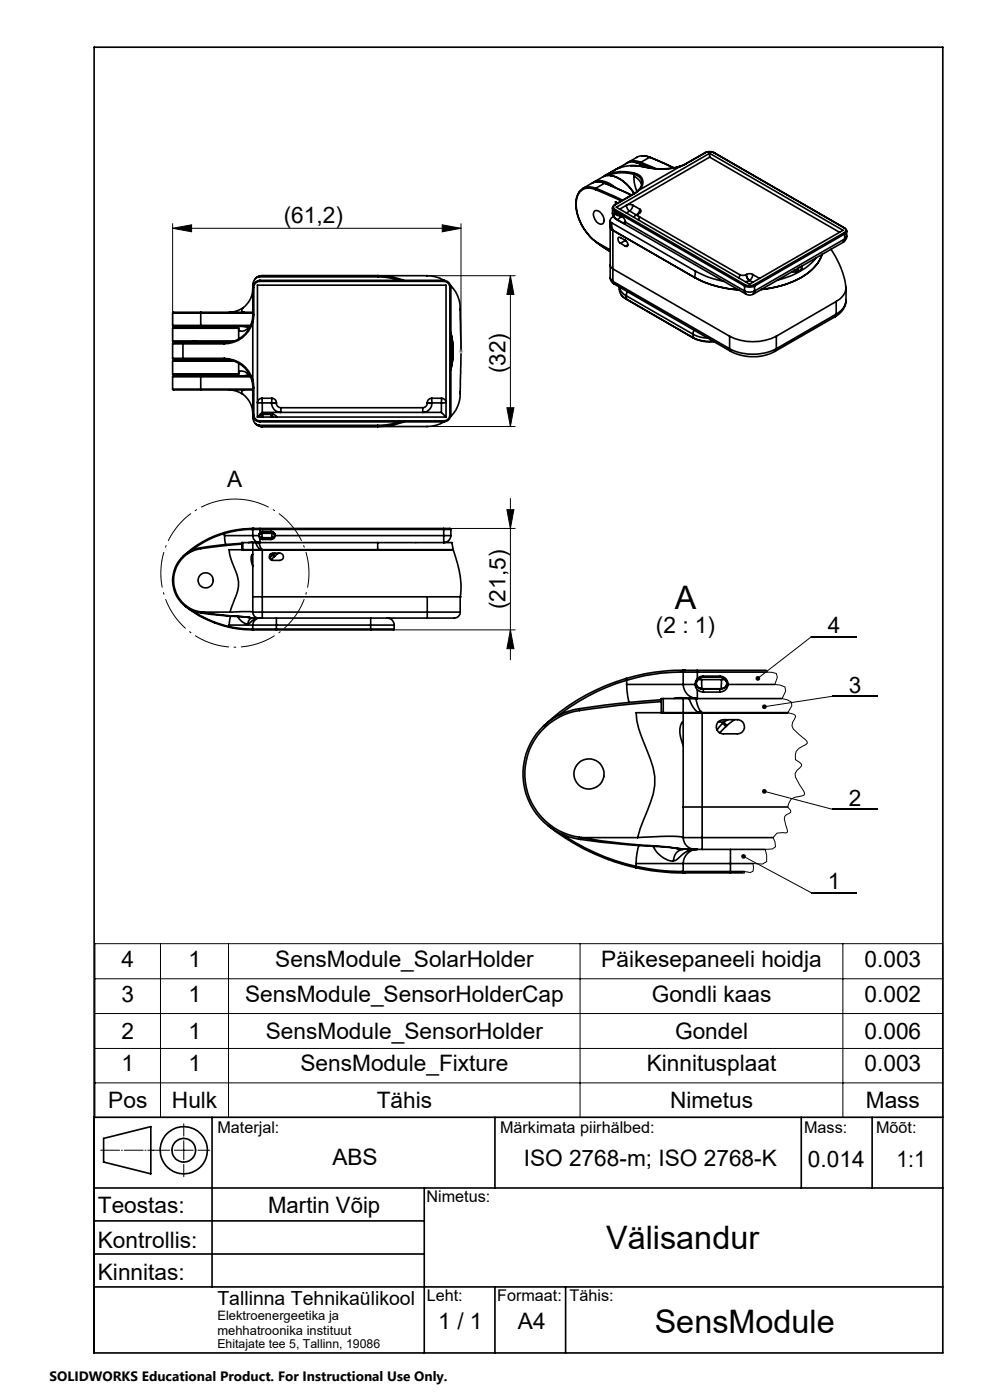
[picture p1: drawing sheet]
<svg xmlns="http://www.w3.org/2000/svg" width="210mm" height="297mm" viewBox="0 0 210 297" stroke-linecap="round" stroke-linejoin="round" font-family="sans-serif">
<g fill="none" stroke="#000" stroke-width=".35">
<path d="M20 10h180v277h-180zM125.7 38.8a3.7 3.7 0 0 1 4.6 .8l.2 .2M125.9 38.7l1.9-1.1a3.7 3.7 0 0 1 4.1 .7l1.5 1.3 1.1 1.5M126.4 39.9l-.1 .3M126.4 39.9a2.84 2.84 0 0 0-3.6 .9M126.4 39.9l5.6 2.6M126.6 38.6h1l.7 .3M126.9 38.5l1.2 .2 1.5 .7M128.2 38.9a3.2 3.2 0 0 0-2.7 0l-1.9 1.1M128.2 38.9l5.7 2.5M128.2 38.9h.1M128.2 38.9l-1.8 1"/>
<path d="M128.3 38.9l5.6 2.5M128.3 37.2v.2M128.3 37.2l-.2 .2M129.6 37.2a7.6 7.6 0 0 1 4.9 3.8M130.5 36l-2.3 1.3M130.5 36l-2.2 1.2M131.7 35.5l-1 .4M133.8 35.1l3 .3M134.4 37a1.9 1.9 0 0 1 1.7 1.3 1.9 1.9 0 0 1-.7 2.1M134.4 37.3l1.2 1 .5 1M134.4 37.3l.1 1.5 .6 1.8M134.4 37a8.5 8.5 0 0 0-5.5 .2"/>
<path d="M134.4 37v.3M134.5 34.4l-1.3 .1-2.3 1.3M134.5 34.4l1.1 .3 1.2 .7M134.5 34.4l1.4 .4 1.1 .7M134.5 36.7l-.1 .3M134.5 36.7a2.01 2.01 0 0 1 1.8 1.5 2.01 2.01 0 0 1-.8 2.2M134.5 36.7a8.8 8.8 0 0 0-6.2 .5M134.7 34.4l1.2 .3M135.9 34.7l2.2 1M136 34.4l-.1 .3M136 34.4a2.97 2.97 0 0 0-3 .2M136 34.4l3 1.4"/>
<path d="M136.2 33.1h1l.7 .3M136.7 35.5a8.8 8.8 0 0 0-6.2 .5M136.8 35.4l-.1 .1M136.8 35.4v.1M137.8 33.4a2.86 2.86 0 0 0-2.8 0l-1.8 1.1M137.8 33.4l5 2.2M137.8 33.4h.1M137.8 33.4l-1.8 1M137.9 33.4l5 2.2M144.2 35.3a14.6 14.6 0 0 1-7.4 .2M144.2 35.3h.1M144.3 35.3a14.7 14.7 0 0 1-7.6 .2"/>
<path d="M144.3 35.3l-8.8 5.1M145.5 34.7l-1.3 .6M145.5 34.7h.1M145.5 34.7l-1.2 .6M149.5 32.4a2.24 2.24 0 0 1 2.1 0M149.5 32.4h.1M149.5 32.4l-4 2.3M149.6 32.4a2.09 2.09 0 0 1 1.8 0M149.6 32.4l-4.1 2.3M150.5 33.3l-17.6 10.2M150.5 33.3l27.6 16M150.5 32.5v.8"/>
<path d="M151.4 32.4h.2M151.4 32.4l27.6 15.9M151.6 32.4l27.5 15.9M54.2 59.1l-.3 .4-.3 .8v6.4M55 58.7l-.8 .4M55 58.7h25.1M55.1 59.7a1.33 1.33 0 0 0-1.3 1.3M55.1 59.5a1.3 1.3 0 0 0-1.4 1.5h.1M55.1 59.5v.2M55.1 59.7h39M55.1 59.5h39M55.3 58.5l-1.1 .6"/>
<path d="M55.3 58.5h.2M55.5 58.5l-.5 .2M55.6 58.5h-.1M55.6 58.5h-.3M55.6 58.5l-.7 .1-.7 .5M55.6 58.5h24.5M80.1 58.5h9.2a9.4 9.4 0 0 1 5 1M80.1 58.7l1.8 .1 3 .7M80.1 58.5l2.7 .2 2.9 .8M80.1 58.5v.2M94.1 59.7a1.33 1.33 0 0 1 1.3 1.3M94.1 59.5v.2"/>
<path d="M94.1 59.5a1.57 1.57 0 0 1 1.5 1.5M122.8 40.8a6.5 6.5 0 0 0 .2 6.1 11.2 11.2 0 0 0 3.3 4.4M126 44.9a1.16 1.16 0 0 1 1.7 .6 1.39 1.39 0 0 1 0 2 1.93 1.93 0 0 1-1.8-2.2zM126.3 51.2l.1 .1M126.3 40.2a2.68 2.68 0 0 0-4 2.3 10.2 10.2 0 0 0 4 8.7M126.3 40.2l5.5 2.4M126.3 51.2v.1M126.3 51.3l.1 .1M126.4 51.3l2.7 1.8M126.4 51.3v.1M126.4 51.3l3 1.7M126.4 51.4l2.7 1.8"/>
<path d="M129.1 53.1l.3 .3M129.4 58.9a1.62 1.62 0 0 0 .9 1.4M129.4 46.8l.4 .5M129.4 46.8l.4 1.9M129.4 56.2l.2 .5 .4 .3M129.4 58.9l.2 .4 .4 .4M129.4 46.8v12.1M129.8 47.3l.1 1.3M129.8 47.3l17.7 10.2M129.8 48.7l-.4-.7 .2 .5 .4 .4M129.8 48.7l.2 .2M129.9 45.2a1.64 1.64 0 0 0 .8 1.3"/>
<path d="M129.9 48.6l-.1 .1M129.9 44.1l.5 .6M129.9 45.2l.3 .5M129.9 44.1v1.1M129.9 48.6l.1 .3M130 48.9v8.1M130 59.7l.3 .6M130 48.9l17.4 10M130 57l24.8 14.3M130 59.7l24.8 14.3M130 57v2.7M130.1 45.9l-.5 .4-.2 .5"/>
<path d="M130.2 45.7l.3 .5M130.4 45.3h.3l1.5 .8 .4 .6 .1 .4M130.4 45.3l-.2 .4M130.4 44.7l27.5 16M130.4 44.7v.6M130.4 43.4l-.3 .3-.2 .4M130.4 43.4h.1M130.5 46.2l.5 .4M130.5 46.2l.2 .3M130.5 43.4a.55 .55 0 0 0-.4 .6 .55 .55 0 0 0 .4 .5M130.5 44.5l-.1 .2M130.5 44.5l27.6 15.9"/>
<path d="M130.6 45.4l.4 .3 .6 .1M130.6 42.8l.4 .3M130.6 42.8v.5M130.6 45.3h.1l-.1 .1M130.6 45.3v.1M130.6 45.3h.1M130.7 46.5l27.6 15.9M130.7 44l19.8-11.5 28.3 16.4-19.8 11.4zM131 46.6l1.2 .7M131.6 51.6l1.1 .6M131.8 45.9l-.8 .7M132.6 47l-.4 .3"/>
<path d="M132.7 47.1l-.1 .3-.4-.1M132.7 51a.86 .86 0 0 1 .3 1.3l-.3-.1M132.7 51l-1.4-.7a.84 .84 0 0 0 .3 1.3M132.7 47.1l25.2 14.6M132.7 51l-1.1 .6M132.9 43.5l.4-.1 .9 .1M132.9 43.5a1.45 1.45 0 0 0 .7 1.3M132.9 43.5l-1.5 .9M133.2 51.9l-.5 .3M133.6 44.8l1.4 .8M133.6 44.8l-.7 .4M134.2 43.5l-.1 .6-.5 .7"/>
<path d="M134.2 43.5l1.5 .9M134.5 41.1h.1M134.5 41.1l-4.1 2.3M134.6 41.1l-4.1 2.3M134.9 45.6l-.5 .5M134.9 45.6h.1M135 45.6l.4 .1zM135.4 45.6l-.1 .2M135.4 40.4l-.9 .7M135.5 40.4l-.9 .7M135.5 40.4h-.1M135.6 46l-.2 .7"/>
<path d="M135.6 46l21.3 12.3M135.7 44.4a.49 .49 0 0 1 .3 .5 .49 .49 0 0 1-.5 .4l-.1 .4 .2 .3M135.7 44.4a1.52 1.52 0 0 1-.7 1.2M147.4 58.9a23.1 23.1 0 0 0 9.3 2.6 22 22 0 0 1-9.3-2.6zM147.5 57.5l2.6 1.2 3.5 1M147.5 57.5l-.1 1.4M156.9 58.3l.5 .1 .9-.1M156.9 58.3l-.2 .7M158.3 58.3a1.6 1.6 0 0 0 .7 1.2M158.3 58.2a1.36 1.36 0 0 1 1.4 0M158.3 58.2l.1 .6 .6 .7M158.3 58.2v.1"/>
<path d="M159 59.5l-.9 .3M159 59.5h.1M159 59.5l.7 .4M159.7 58.2a1.45 1.45 0 0 1-.7 1.3M159.7 58.2l1.4 .9M168.3 57.4l.8 .2M168.5 57.4l.7 .2M169.2 56.9l.2 .4-.3 .3M169.8 56.6l.3 .4M170.1 56.4a1.1 1.1 0 0 1-1.3 1.3h-.9M173.1 54.7a14.8 14.8 0 0 1-8.2 4.7M174.4 53.9a10.5 10.5 0 0 1-6.6 6l-3.9 1.2-2.4 .3a20.4 20.4 0 0 0 9.8-3.4 7.9 7.9 0 0 0 3.1-4"/>
<path d="M176.3 52.9a18.6 18.6 0 0 1 3.2 8.2 3.6 3.6 0 0 1-2.1 2.9M178.9 51.4l-19.1 11M179 48.3a.57 .57 0 0 1 .4 .6 .57 .57 0 0 1-.4 .5M179 49.4l.2 .2M179 48.3h.1M179 49.4l-19.1 11M179.1 48.3l.3 .2 .2 .5M179.2 50.7l-.3 .7M179.2 49.6l-19.1 11.1M179.2 50.7l-19.1 11M179.2 49.6v1.1M179.6 50.1a1.64 1.64 0 0 1-.7 1.3"/>
<path d="M179.6 49l-.4 .6M179.6 50.1l-.4 .6M179.6 49v1.1M36.6 76l.2 .2h2.1M36.6 69l.2 .2h5.8M36.6 72.4l.1 .1h12.6M36.6 79.3l.1 .2h13.7M36.6 73h2.2M36.6 76h2.2M36.6 66.4h6M36.6 69h6M36.6 79.9h6"/>
<path d="M36.6 69.6h14M36.6 72.4h13.1M36.6 79.3h14M36.6 76.6h13.1M36.6 66.4v2.6M36.6 69.6v2.8M36.6 73v3M36.6 76.6v2.7M36.6 79.9v2.6M38.8 73h8.8M38.8 76h8.8M38.8 76l.1 .2"/>
<path d="M38.8 73v3M38.9 72.7h-2.1l-.2 .3M38.9 72.7h8.7M38.9 72.7l-.1 .3M38.9 76.2h8.7M40.7 72.5l2.9 .2M42.6 72.6l.9 .1M42.6 66.4h11M42.6 69v.2M42.6 79.9h10.6M42.6 69h10.6M42.6 66.4v2.6"/>
<path d="M42.6 79.9v2.6M42.6 66.2h-5.8l-.2 .2M42.6 79.7h-5.8l-.2 .2M42.6 66.2v.2M42.6 66.2h9.2M42.6 79.7v.2M42.6 79.7h10.5M42.6 69.2h10.5M43.5 76.2l-.9 .2M43.6 76.2l-2.9 .3M47.6 76v.2M47.6 76a6.3 6.3 0 0 1 6 4.7"/>
<path d="M47.6 72.7v.3M47.6 76.2a6.1 6.1 0 0 1 5.8 4.5M48.6 79.5l1.6 .2M49.3 76.5h-12.5l-.2 .1M50 79.5l.5 .2M50.2 69.2l-1.6 .3M50.4 69.5h-13.7l-.1 .1M50.4 69.5l.2 .1M50.4 69.5l.2 .2M50.5 69.2l-.5 .3M50.6 69.6v.1M50.6 79.3l-.2 .2"/>
<path d="M50.6 79.3h.1M50.6 70.1h.1M50.6 69.7v2.2M50.6 77v2.3M50.6 70l.1 .1M50.7 78.8l-.1 .1M50.7 78.8h.1a1.91 1.91 0 0 1 1.9 .6M50.7 78.8l-.1 .2M51.5 65.3l-.1 .1a5.3 5.3 0 0 1-2.8 .8M51.5 65.3a.5 .5 0 0 0-.2 .6 .5 .5 0 0 0 .5 .3M51.6 69.2l.5 .1 .7 .4M51.8 66.2h1.8"/>
<path d="M52.7 69.6a1.68 1.68 0 0 1-1.7 .6l-.3-.1M52.8 79.3l-.6 .4h-.6M53.4 68.3h.2M53.4 68.3a6.1 6.1 0 0 1-5.8 4.4M53.6 68.3a6.3 6.3 0 0 1-6 4.7M53.6 66.7h.2M53.6 66.7l-.2 1.6M53.6 61.2a5.1 5.1 0 0 1-2.1 4.1M53.6 68.3v12.4M53.8 66.7l-.2 1.6M53.8 61v5.7M95.4 61h.2"/>
<path d="M95.4 61v27M95.5 60.5a8 8 0 0 1 2.1 6.8l.2 5.6-.2 9a8.1 8.1 0 0 1-2 6.5l-.1 .1M95.6 71.8l.2 2.2-.2 3.2M95.6 70.5a16.2 16.2 0 0 1 0 8M95.6 70.6a15.6 15.6 0 0 1 0 7.8M95.6 61v27M130.3 60.3l24.7 14.2M131.8 62.6l1.1 .9M132.9 62.8l-1.1-1-.4-.9a2.47 2.47 0 0 0 1.5 2.5M132.9 63.4v.1M132.9 62.8l14.1 8.1M132.9 63.4l14.1 8.2"/>
<path d="M132.9 62.8v.6M132.9 63.5l14.1 8.2M133.1 61.9l-.2 .9M147 71.7a7.6 7.6 0 0 0 4.4 .8M147 70.9l1.6 .6 1.6 .3M147 71.6a7.8 7.8 0 0 0 4.3 .8M147 71.6v.1M147 70.9v.7M147.2 70l-.2 .9M154.8 71.3a11.1 11.1 0 0 0 9.9 0M154.8 74a11.1 11.1 0 0 0 9.9 0M154.8 74l.2 .5"/>
<path d="M154.8 71.3v2.7M155 74.5a10.3 10.3 0 0 0 9.4 0M157.9 60.7a2.39 2.39 0 0 0 2.2 0M157.9 61.7a2.39 2.39 0 0 0 2.2 0M157.9 61.7l.1 .5 .3 .2M157.9 60.7v1M158.1 60.4l-.2 .3M158.1 60.4a2.09 2.09 0 0 0 1.8 0M158.3 62.4a1.46 1.46 0 0 0 1.5 0M159.9 60.4l.2 .3M160.1 61.7l-.3 .7M160.1 60.7v1"/>
<path d="M164.7 74l-.3 .5M164.7 71.3v2.7M177.1 67.2l-12.7 7.3M177.4 66.6l-.3 .6M177.4 64l-12.7 7.3M177.4 64v2.6M177.4 66.6l-12.7 7.4M179.4 63.7a4 4 0 0 1-2.3 3.5M179.5 61.1v2.7a3.6 3.6 0 0 1-2.1 2.8M36.6 82.5l.2 .2h5.8M36.6 82.5h6M42.6 82.5v.2"/>
<path d="M42.6 82.5h11M42.6 82.7h9.2M48.6 82.7a5 5 0 0 1 2.9 .9M51.5 83.6a5.1 5.1 0 0 1 2.1 4.1M51.8 82.7a.5 .5 0 0 0-.5 .4 .5 .5 0 0 0 .2 .5M51.8 82.7h1.8M53.4 80.7l.2 1.5M53.6 80.7h-.2M53.6 80.7l.2 1.5M53.6 82.2h.2M53.6 82.2v6.5l.3 .8 .3 .4M53.8 88a1.33 1.33 0 0 0 1.3 1.3"/>
<path d="M53.8 88h-.1a1.25 1.25 0 0 0 1.4 1.5M53.8 82.2v5.8M54.2 89.9l.8 .3M54.2 89.9l1.1 .5M54.2 89.9l.7 .5 .7 .1M54.6 88.5v-28h40v28M54.6 88.5h40M55 90.2l.5 .2M55 90.2h25.1M55.1 89.3v.2M55.1 89.3h39M55.1 89.5h39"/>
<path d="M55.3 87.8l-.7 .7M55.3 87.8l.2 .3M55.3 90.4h.2M55.3 90.4l.3 .1M55.5 90.4l.1 .1M55.5 88.1l-.2 .4M55.6 84.5a.79 .79 0 0 0-.9 .9l.9 .1M55.6 84.5v1M55.6 84.5h2.1M55.6 87.5l-.3 .3M55.6 85.5v2M55.6 87.5h38"/>
<path d="M55.6 85.5h2M55.6 90.5h24.5M55.7 87.9l-.2 .2M55.7 87.7l-.4 .1M55.7 87.7v.2M55.7 87.9v.6M55.7 87.7h1.8M55.7 87.9h1.8M57.5 87.7v.2M57.5 87.7l.8 .3 .4 .5M57.5 87.9l.5 .6M57.5 87.9v.6"/>
<path d="M57.6 85.5a1.97 1.97 0 0 0 2 2v-1M57.6 85.5h1M57.6 85.5h.1M57.7 84.5a.96 .96 0 0 1 .9 .9M57.7 84.5l-.1 1M58.6 85.5a.96 .96 0 0 0 1 1M58.6 85.4l-1 .1M58.6 85.4v.1M59.6 86.5h30.1M80.1 90.2v.3M84.9 89.5l-3 .6-1.8 .1M85.7 89.5l-2.9 .8-2.7 .2"/>
<path d="M90.6 85.5a.96 .96 0 0 1-.9 1M90.6 85.4l1 .1M90.6 85.5h1M90.6 85.4v.1M91.6 84.5a.96 .96 0 0 0-1 .9M91.6 84.5v1M91.6 84.5h2.1M91.6 85.5a1.97 1.97 0 0 1-1.9 2v-1M91.6 85.5h2M91.6 85.5h.1M93.6 87.5l1 1M93.6 85.5v2"/>
<path d="M93.7 84.5a.85 .85 0 0 1 .8 .9l-.9 .1M93.7 84.5l-.1 1M94.1 89.3v.2M94.2 89.5a11 11 0 0 1-5.5 1h-8.6M95.4 88a1.33 1.33 0 0 1-1.3 1.3M95.4 88h.2M95.6 88a1.57 1.57 0 0 1-1.5 1.5M42.6 116.2v.2M42.6 116.2a7 7 0 0 0-6 6.9 7 7 0 0 0 6 6.9M42.6 116.4a6.8 6.8 0 0 0-5.8 6.7 6.8 6.8 0 0 0 5.8 6.8M47.6 113v.2M47.6 113a21.9 21.9 0 0 0-8.8 5"/>
<path d="M47.6 113.6h6M47.6 113.6l.3 1.9M47.6 113.2a21.5 21.5 0 0 0-7.1 3.7M47.6 113.2v.4M51.3 115.2l-4.6 .4-4.1 .6M51.3 115.5l-8.7 .9M51.5 115.1h2.1M51.5 116.6h2.1M51.5 115.1h-.2v1.5h.2M51.5 115.1v1.5M53.4 112.3h.2M53.4 112.3a19.7 19.7 0 0 0-5.8 .9"/>
<path d="M53.5 115l.1 .1M53.5 115l1.6 .1M53.5 115l-.9 .1M53.6 113.6a1.51 1.51 0 0 0 1.5 1.5M53.6 113.6h1.3M53.6 112.3h1.5M53.6 112.1l-.2 .2M53.6 112.1h.2M53.6 112.1a20.3 20.3 0 0 0-6 .9M53.6 115.1h.6M53.6 116.6h1.7M53.6 116.6v10"/>
<path d="M53.6 116.6h2M53.6 117.6a2.64 2.64 0 0 0 0 2.5M53.6 116.6h-5l.3 1.7 .6 1.6a7.1 7.1 0 0 1 .3 7.2l-1 2.8M53.6 112.3v1.3M53.6 115.1v1.5M53.8 112.1l-.2 .2M53.8 112.1h1.3M54.2 115.1l.5 1 .6 .5M54.2 115.1h.8M54.9 113.6l.2 .6M55 115.1l.5 1.3M55 115.1h25.1"/>
<path d="M55 113.3a.54 .54 0 0 0 .4 .7M55 113.3v.5l.5 .3M55 113.3h.1M55.1 113.3h-.1M55.1 113.3h.1M55.1 114.2v.9M55.1 112.1v.2M55.1 113l-.2 .6M55.1 114.2l.6 .2M55.1 112.3v.7M55.1 112.3h39M55.1 112.1h39"/>
<path d="M55.2 113.1h.4M55.3 116.6h.3M55.4 114l.3 .1M55.4 114l.1 .1M55.5 116.4l-.2 .2M55.5 116.4l.1 .2M55.5 114.1h.2M55.6 113.1v1M55.6 113.1h2.1M55.6 116.6v10M55.6 116.6h24.5M55.7 112.9l-.3 .1-.3 .3"/>
<path d="M55.7 112.7l-.6 .3M55.7 112.9h.1M55.7 114.1h.1M55.7 112.9h1.8M55.7 114.1h1.8M55.7 112.7h1.8M55.7 112.7v.2M55.7 114.1v.3M55.7 114.4h1.8M57.2 117.7l.4-.3h1.8a.76 .76 0 0 1 .7 .7 .76 .76 0 0 1-.7 .8l-1.9-.1a.71 .71 0 0 1-.3-1.1zM57.3 117.6h.6M57.5 112.9l.5 .1 .2 .3"/>
<path d="M57.5 112.7a.9 .9 0 0 1 .9 .9M57.5 112.9l.4 .1 .3 .3M57.5 114.1h.1M57.5 112.9h.1M57.5 112.7v.2M57.5 114.1v.3M57.7 113.1l-.1 1M57.7 113.1h.4M57.8 117.7l.4 .4M57.8 117.7l-.6 .8M57.9 117.6l.4 .4M57.9 117.6l-.1 .1"/>
<path d="M58.2 118.1l-.7 .6M58.2 113.3a.6 .6 0 0 1-.7 .8M58.2 113.3a.58 .58 0 0 1-.1 .6 .58 .58 0 0 1-.6 .2M58.2 113.3h.1M58.3 118l-.1 .1M58.3 117.4l-.4 .2M58.4 113.6l-.1 .2a.88 .88 0 0 1-.8 .6M58.4 113.6h35.7M59.1 117.4l-.8 .6M80.1 115.1h14M80.1 116.6h16M80.1 115.1v1.5"/>
<path d="M94.1 112.1v.2M94.1 113.6v1.5M94.1 113.6h1.5M94.1 112.3h1.5M94.1 112.1h1.4l.1 .2M94.1 115.1h1.7l.3 1.5M94.1 112.3v1.3M95.6 113.6a1.51 1.51 0 0 1-1.5 1.5M95.6 112.3v1.3M96.1 116.6a19 19 0 0 1 1.5 10M39.3 128.6a23.2 23.2 0 0 0 9.3 4.5M40.7 129.5a22.9 22.9 0 0 0 7.9 3.4"/>
<path d="M42.6 130l.2 .1M42.6 129.9h.2M42.6 129.9v.1M42.8 130.1l7.8 .7M42.8 129.9l2.1 .3 5.7 .5M42.8 129.9v.2M42.8 129.9h6M45.6 132.2h.1M48.6 133.1l2.5 .4 2.5 .1M48.6 132.6h5M48.6 132.9l2.4 .4 2.5 .2M48.6 132.9v.2"/>
<path d="M48.6 132.6v.3M48.8 129.9h4.8M48.9 130.7l-.3 1.9M50.4 130.8l.4 .6a2.53 2.53 0 0 0 1.8 1M50.6 130.7l2.4 .3M50.6 130.7v.1M50.6 130.8l2.4 .2M52.6 132.4l.4-.2a2.45 2.45 0 0 1 2.1-1.1 1.51 1.51 0 0 0-1.5 1.5M52.8 131l.8 .1-.5 .2-.3 .4-.2 .7M53 131l1.9 .1M53 131h.1M53 131l1.3 .1"/>
<path d="M53.5 133.5h.1M53.5 133.5l.1 .1M53.6 126.6h2M53.6 129.9h2M53.6 129.9a1.26 1.26 0 0 0 1.3 1.2M53.6 132.6h5M53.6 133.5h5M53.6 133.5l.2 .1M53.6 133.6h.2M53.6 126.6v3.3M53.6 132.6v.9M53.8 133.6h4.8"/>
<path d="M54.7 131.1h.1M54.9 131.1h.7M55.6 129.9v1.2M55.6 126.6h35M55.6 129.9h35M55.6 126.6v3.3M55.6 131.1h35M58.6 131.1v1.5M58.6 133.5v.1M58.6 132.6v.9M58.6 132.6h20M58.6 133.5h20"/>
<path d="M58.6 133.6h20M78.6 133.5h5M78.6 133.5v.1M78.6 132.6h5M78.6 131.1v1.5M78.6 132.6v.9M82.1 131.1a1.45 1.45 0 0 1 1.5 1.5M83.6 133.5l-.1 .1h-4.9M83.6 132.6v.9M90.6 126.6h7M90.6 129.9h7M90.6 129.9v1.2"/>
<path d="M90.6 126.6v3.3M97.6 129.9a1.68 1.68 0 0 1-2.2 1.2h-4.8M97.6 126.6v3.3M122.8 150.4l.1 .3M122.8 150.4a14 14 0 0 0-11.9 13.8 14 14 0 0 0 11.9 13.8M122.9 150.7a13.6 13.6 0 0 0-11.6 13.5 13.6 13.6 0 0 0 11.6 13.4M132.8 143.9l.1 .4M132.8 143.9a42.6 42.6 0 0 0-17.5 10.2M132.9 145.2h12M132.9 145.2l.5 3.8M132.9 144.3a43 43 0 0 0-14.3 7.4M132.9 144.3v.9"/>
<path d="M140.3 148.4l-9.2 .9-8.3 1.1M140.3 148.8l-9.2 .8-8.2 1.1M140.7 148.2h4.2M140.7 151.2h4.2M140.7 148.2h-.4v3h.4M140.7 148.2v3M144.5 142.6h.4M144.5 142.6a38.2 38.2 0 0 0-11.6 1.7M144.7 148l.2 .2M144.7 148l3.2 .2M144.7 148l-1.8 .2M144.9 145.2a3 3 0 0 0 3 3"/>
<path d="M144.9 145.2h2.5M144.9 142.6h3M144.9 142.2h-.2l-.2 .4M144.9 142.2h.4M144.9 142.2a41.4 41.4 0 0 0-12.1 1.7M144.9 148.2h1.3M144.9 151.2h3.3M144.9 151.2v20M144.9 151.2h4M144.9 153.2h-.2a5.6 5.6 0 0 0 .2 5M144.9 151.2h-10a17.8 17.8 0 0 0 1.8 6.7 27.7 27.7 0 0 1 2.2 6.8 15.1 15.1 0 0 1-1.6 7.4l-1.5 3.7-.5 1.9M144.9 142.6v2.6"/>
<path d="M144.9 148.2v3M145.3 142.2h-.2l-.2 .4M145.3 142.2h2.6M146.2 148.2l.6 1.4a3.6 3.6 0 0 0 1.4 1.6M146.2 148.2h1.4M147.4 145.2l.5 1.1M147.6 148.2l.4 1.4 .6 1.2M147.6 148.2h18.3M147.7 144.6v.2a1.15 1.15 0 0 0 1 1.4M147.7 144.6h.1M147.8 144.6a1.09 1.09 0 0 0 .7 1.4M147.8 144.5a1.75 1.75 0 0 1 1.4-.9h3.5a1.75 1.75 0 0 1 1.4 1"/>
<path d="M147.8 144.5l-.1 .1M147.8 144.5h.1M147.8 144.5v.1M147.9 146.3v1.9M147.9 142.2v.4M147.9 144l-.3 .4-.2 .8M147.9 146.3l.6 .4 .7 .1M147.9 142.6v1.4M147.9 142.6h14.7M147.9 142.2h14.4M148 144.2h.8M148.2 151.2h.7"/>
<path d="M148.5 146l.7 .1M148.5 146l.2 .2M148.6 150.8l.3 .4M148.6 150.8l-.4 .4M148.7 146.2h.5M148.8 144.2l.1 2M148.8 144.2h4.2M148.9 151.2v20M148.9 151.2h18.2M149.2 143.6a1.45 1.45 0 0 0-1.4 .9M149.2 143.4l-.7 .2-.6 .4M149.2 146.1v.1"/>
<path d="M149.2 143.6h3.5M149.2 146.1h3.5M149.2 143.4h3.5M149.2 143.4v.2M149.2 146.2v.6M149.2 146.8h3.5M149.2 146.2h3.5M152.3 153.2h1.2M152.5 153l.9-.3h3a1.5 1.5 0 0 1 1.5 1.5 1.5 1.5 0 0 1-1.5 1.5h-3a1.5 1.5 0 0 1-1.4-1 1.5 1.5 0 0 1 .5-1.7zM152.7 143.6a1.52 1.52 0 0 1 1.4 1M152.7 143.4a1.69 1.69 0 0 1 1.7 1.8M152.7 146.1v.1"/>
<path d="M152.7 143.4v.2M152.7 146.2v.6M153 144.2l-.1 2M153 144.2h.8M153.3 153.4l.7 .7M153.3 153.4l-1.2 1.5M153.5 153.2l.7 .7M153.5 153.2l-.2 .2M154 154.1l-1.4 1.4M154.1 144.6a1.18 1.18 0 0 1-1.4 1.5M154.1 144.6h.1M154.1 144.6a1.21 1.21 0 0 1-1.4 1.6"/>
<path d="M154.2 153.9l-.2 .2M154.4 145.2a1.67 1.67 0 0 1-1.7 1.6M154.4 152.7l-.9 .5M154.4 145.2h10M155.8 152.7l-1.6 1.2M116.2 175.1a45.1 45.1 0 0 0 18.7 9M119.2 176.9a46.5 46.5 0 0 0 15.7 6.9M122.8 178l.4 .1M122.9 177.6l.4 .1M122.9 177.6l-.1 .4M123.2 178.1l10 1.1 5.7 .4M123.3 177.7l9.8 1.3 5.6 .5"/>
<path d="M123.3 177.7l-.1 .4M123.3 177.7h12M135.3 177.7l.9-.1a35.3 35.3 0 0 1 8.7 .1M135.5 179.4l-.4 1.6-.2 2.2M138.6 179.6a5.4 5.4 0 0 0 4.2 3.1M138.7 179.5l4.9 .4M138.7 179.5l.2 .1M138.9 179.6l4.8 .4M143.3 179.9l1.6 .3a2.38 2.38 0 0 0-2.1 2.5M143.6 179.9l3.8 .3M143.6 179.9l.1 .1M143.7 180l2.7 .2"/>
<path d="M144.9 171.2h4M144.9 177.7h4M144.9 177.7a2.53 2.53 0 0 0 2.5 2.5M144.9 171.2v6.5M148.9 177.7v2.5M148.9 171.2h18.2M148.9 177.7h15.1M148.9 171.2v6.5M128.9 182.3h.1M134.9 184.1a46.2 46.2 0 0 0 10 1.1M134.9 183.2h10M134.9 183.8a43.3 43.3 0 0 0 9.7 1.1"/>
<path d="M134.9 183.8v.3M134.9 183.2v.6M142.8 182.7l.6-.2a7.6 7.6 0 0 1 3.8-2.3h.7a3 3 0 0 0-3 3M144.6 184.9h.3M144.6 184.9l.3 .3M144.9 183.2h10M144.9 184.9h10M144.9 184.9l.3 .3M144.9 185.2h.3M144.9 183.2v1.7M145.2 185.2h9.7M147.1 180.2h.3"/>
<path d="M147.4 180.2h1.5M148.9 180.2h13.4M154.9 180.2v3M154.9 184.9v.3M154.9 183.2v1.7M154.9 183.2h4.8M154.9 184.9h3M154.9 185.2h2.7M20 237h180M45 237v36M105 237v15M170 237v15"/>
<path d="M185 237v15M20 252h180M20 259h70M22 241.5l10-2.5v10l-10-2.5zM90 252v35M20 273h180M20 266h70M105 273v14M120 273v14"/>
<circle cx="43.6" cy="123.1" r="1.6"/>
<circle cx="124.9" cy="164.2" r="3.2"/>
<circle cx="39" cy="244" r="5"/>
<circle cx="39" cy="244" r="2.5"/>
</g>
<g fill="#000">
<path d="M93.8 47.7l4 .7-4 .8zM36.6 48.4l4-.7v1.5z"/>
<path d="M108.3 58.5l.7 4h-1.5zM107.5 86.5h1.5l-.7 4z"/>
<path d="M108.3 133.6l.7 4h-1.5zM107.5 108.1h1.5l-.7 4z"/>
<path d="M160.4 143.6v.6l.4-.3-.4 .3a.5 .5 0 0 0 .7 .1 .5 .5 0 0 0 0-.8 .5 .5 0 0 0-.7 .1zM161.8 149.5l-.2 .5 .5-.1-.5 .1a.5 .5 0 0 0 .7 .4 .5 .5 0 0 0 .3-.7 .5 .5 0 0 0-.8-.2zM161.7 167.6l-.1 .1 .5 .2-.5-.2a.5 .5 0 0 0 .5 .7 .5 .5 0 0 0 .5-.7 .5 .5 0 0 0-.9-.1zM157.3 181.4a.51 .51 0 0 0 .3 .8 .51 .51 0 0 0 .6-.6 .51 .51 0 0 0-.8-.3l-.1 .1 .4 .3z"/>
<circle cx="97.6" cy="126.6" r=".18"/>
</g>
<g fill="none" stroke="#000" stroke-width=".21">
<path d="M36.6 48.4l4-.7v1.5zM36.6 47.4v25.6M36.6 48.4h61.2M90.6 58.5h18.7M93.8 47.7l4 .7-4 .8zM97.8 47.4v27.1M108.3 58.5l.7 4h-1.5zM108.3 58.5v32M90.6 90.5h18.7M107.5 86.5h1.5l-.7 4zM95.4 112.1h13.9M107.5 108.1h1.5l-.7 4z"/>
<path d="M108.3 105.8v34.2M83.5 133.6h25.8M108.3 133.6l.7 4h-1.5zM172.1 135.1l-11.3 8.8M162.3 142.2h.4l-.1 .4h1.1l1 .3 .2 .8-.5 1.5 1.1 .1 1 .4 .2 .9-.8 1.6 1.1 .2 .9 .5 .1 .9-.9 1.4 1.1 .3 .4 .2 .2 .3-.7 1.3-.1 .7 .3 .7 2.9 2.6v.4l-.3 .3a2.74 2.74 0 0 0-2.2 3.1l1.3 1v.4l-1 1-.3 .6v.7l2 3.5-.1 .4-1.1 .3a2.24 2.24 0 0 0-2.4 2.2l.6 .9v.2l-1.2 .9-.1 .5 .6 2.4-.1 .6h-2.1l-.8 1 .4 .9 .1 1-.6 .5-1.6 .1 .3 1.3v1.3l-.9 .5-2-.1 .1 .8-.1 .8-.5 .3-1.3-.2v.3h-.3M176.6 147.7l-14.5 2.2M162.1 167.9l14.5 3.8M157.7 181.7l14.4 7.7M20.1 200.2h179.9v36.9h-179.9zM20.1 207.6h179.9M20.1 215h179.9M34 200.2v36.9"/>
<path d="M48.5 200.2v36.9M123 200.2v36.9M178.8 200.2v36.9M20.1 222.4h179.9M20.1 229.7h179.9M39 238.4v2.6M21.4 244h4M25.8 244h.2M26.4 244h4M30.8 244h.2M31.4 244h4.6M36.4 244h.2"/>
<path d="M37 244h4M39 241.4v.2M39 242v4M39 246.4v.2M39 247v2.6M41.4 244h.2M42 244h2.5"/>
</g>
<path d="M49.8 105.9a15.7 15.7 0 0 0-13.8 23.2 15.7 15.7 0 0 0 27 1 15.7 15.7 0 0 0-12.1-24.2h-1.1" fill="none" stroke="#000" stroke-width=".21" stroke-dasharray="7.6 1 .5 1" stroke-dashoffset=".2" stroke-linecap="butt"/>
<path d="M97.3 74.5h1M97.4 74.2l.7 .7M97.8 74v1M98.1 74.2l-.7 .7" fill="none" stroke="#c0c0c0" stroke-width=".21"/>
<path d="M172.1 135.1h9.5M176.6 147.7h9.5M176.6 171.7h9.5M172.1 189.4h9.5" fill="none" stroke="#000" stroke-width=".25"/>
<g font-size="6.9">
<text x="143.1" y="129.3">A</text>
<text x="128.6" y="264.9">Välisandur</text>
<text x="138.9" y="282.8">SensModule</text>
</g>
<g font-size="4.8">
<text x="60.2" y="47.3">(61,2)</text>
<text x="107.2" y="79.2" transform="rotate(-90 107.2 79.2)">(32)</text>
<text x="48.2" y="103.3">A</text>
<text x="107.2" y="129.2" transform="rotate(-90 107.2 129.2)">(21,5)</text>
<text x="139.1" y="134.3">(2 : 1)</text>
<text x="175.6" y="134.3">4</text>
<text x="180" y="147">3</text>
<text x="180" y="170.9">2</text>
<text x="175.6" y="188.6">1</text>
<text x="25.8" y="205.1">4</text>
<text x="40" y="205.1">1</text>
<text x="58.4" y="205.1">SensModule_SolarHolder</text>
<text x="127.5" y="205.1">Päikesepaneeli hoidja</text>
<text x="183.4" y="205.1">0.003</text>
<text x="25.8" y="212.5">3</text>
<text x="40" y="212.5">1</text>
<text x="52" y="212.5">SensModule_SensorHolderCap</text>
<text x="138.2" y="212.5">Gondli kaas</text>
<text x="183.4" y="212.5">0.002</text>
<text x="25.8" y="220.3">2</text>
<text x="40" y="220.3">1</text>
<text x="56.4" y="220.3">SensModule_SensorHolder</text>
<text x="143.2" y="220.3">Gondel</text>
<text x="183.4" y="220.3">0.006</text>
<text x="25.8" y="227.2">1</text>
<text x="40" y="227.2">1</text>
<text x="63.7" y="227.2">SensModule_Fixture</text>
<text x="137.2" y="227.2">Kinnitusplaat</text>
<text x="183.4" y="227.2">0.003</text>
<text x="23" y="235">Pos</text>
<text x="36.5" y="235">Hulk</text>
<text x="79.9" y="235">Tähis</text>
<text x="142.1" y="235">Nimetus</text>
<text x="183.7" y="235">Mass</text>
<text x="70.5" y="247.2">ABS</text>
<text x="111.1" y="247.3">ISO 2768-m; ISO 2768-K</text>
<text x="171.4" y="247.5">0.014</text>
<text x="190.1" y="247.5">1:1</text>
<text x="20.8" y="257.2">Teostas:</text>
<text x="56.9" y="257.2">Martin Võip</text>
<text x="20.8" y="264.6">Kontrollis:</text>
<text x="20.8" y="271.5">Kinnitas:</text>
<text x="93" y="281.9">1 / 1</text>
<text x="109.9" y="281.9">A4</text>
</g>
<text font-size="4.1" x="46.1" y="276.8">Tallinna Tehnikaülikool</text>
<g font-size="3.4">
<text x="46.1" y="240.3">Materjal:</text>
<text x="106.1" y="240.3">Märkimata piirhälbed:</text>
<text x="170.6" y="240.3">Mass:</text>
<text x="185.9" y="240.3">Mõõt:</text>
<text x="90.4" y="255.1">Nimetus:</text>
<text x="90.5" y="276">Leht:</text>
<text x="105.5" y="276">Formaat:</text>
<text x="120.8" y="276">Tähis:</text>
</g>
<text font-size="2.9" x="10.5" y="292.9">SOLIDWORKS Educational Product. For Instructional Use Only.</text>
<g font-size="2.7">
<text x="46.1" y="280.1">Elektroenergeetika ja</text>
<text x="46.1" y="283.1">mehhatroonika instituut</text>
</g>
<text font-size="2.6" x="46.1" y="286">Ehitajate tee 5, Tallinn, 19086</text>
</svg>
